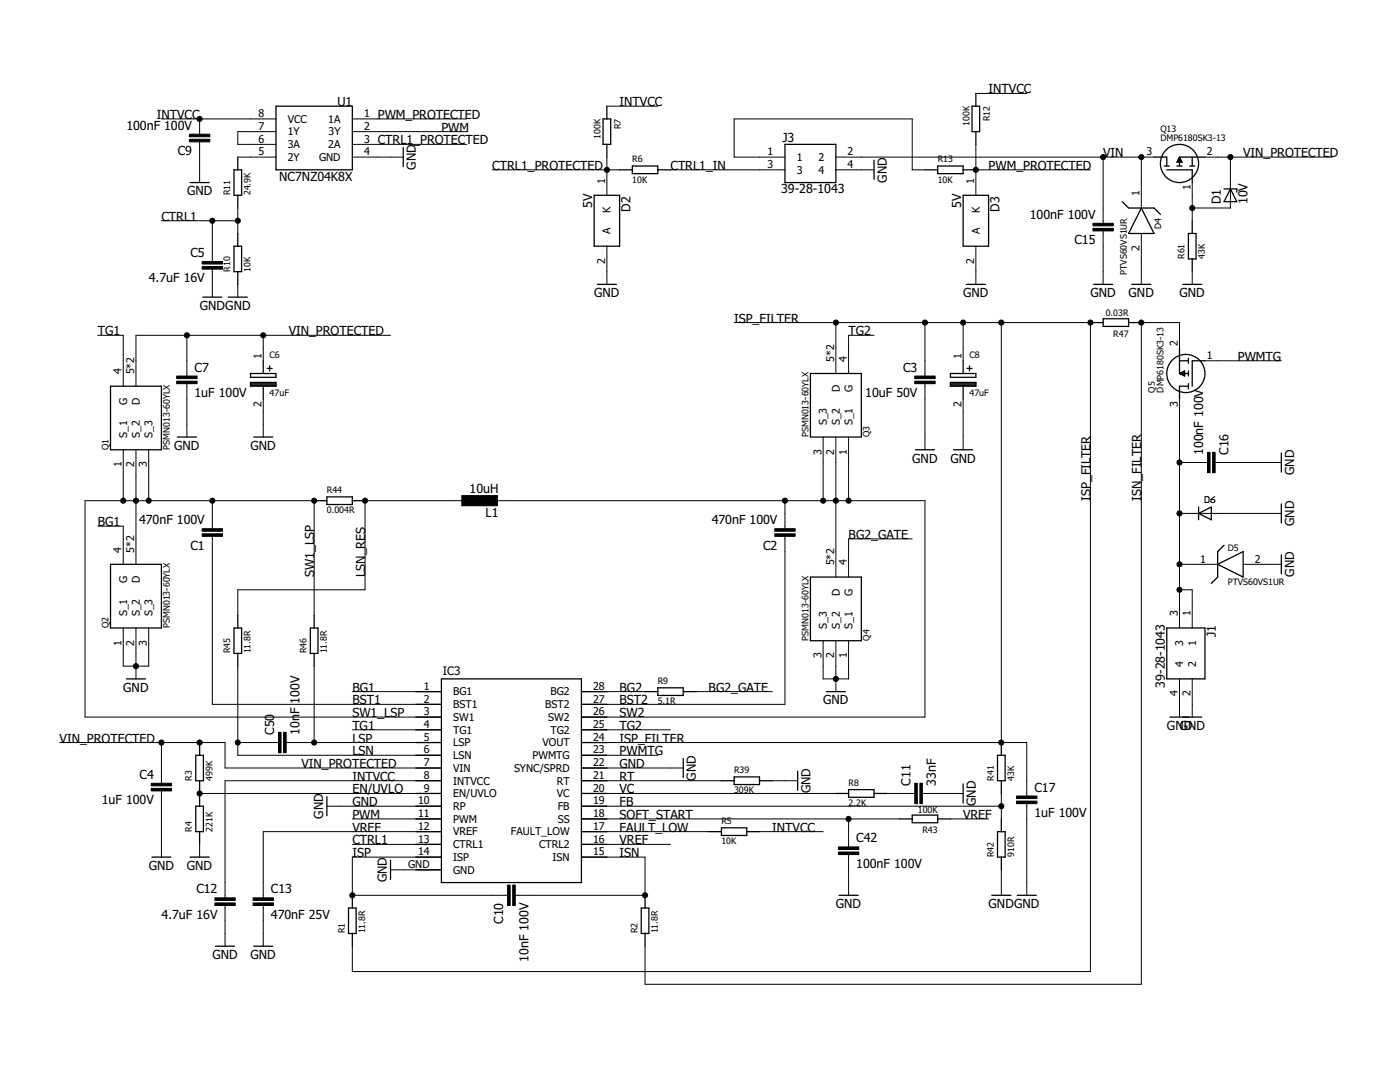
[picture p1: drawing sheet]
<svg xmlns="http://www.w3.org/2000/svg" width="279mm" height="216mm" viewBox="0 0 279 216" stroke-linecap="round" stroke-linejoin="round" font-family="sans-serif">
<g fill="none" stroke="#000" stroke-width=".2">
<path d="M194.8 18.6h10.1M32.2 23.7h22.9M39.8 23.7v3.1M39.8 28.3v8.1M47.5 31.3h7.6M55.1 26.3h-7.6v2.5h7.6M70.3 31.3h10.2M70.3 23.7h22.9M70.3 26.3h22.9M70.3 28.8h22.9M98.3 33.9h25.4M121.1 31.3v7.7"/>
<path d="M121.1 21.2h10.2M133.8 33.9h22.9M156.7 31.3h-10.2v-7.6h35.6v10.2h2.5M166.8 31.3h63.5M166.8 33.9h7.6M194.8 28.8v10.2M194.8 33.9h22.8M220.2 31.3v13.3M227.8 31.3v10.2M237.9 36.4v7.6M240.5 31.3h25.4M245.6 31.3v10.2h-7.7"/>
<path d="M32.2 44h15.3M42.4 44v8.2M42.4 53.7v5.6M47.5 41.5v5.1M47.5 56.7v2.6M121.1 49.1v7.6M194.8 49.1v7.6M220.2 46.1v10.6M227.8 46.6v10.1M237.9 54.2v2.5M19.5 66.9h5.1v10.2M37.3 66.9v8.1"/>
<path d="M37.3 76.6v10.6M52.5 66.9v5.1M52.5 79.6v7.6M77.9 66.9h-50.8v10.2M146.5 64.4h71.1v129.5h-147.3v-5.1M166.8 64.4v10.1M174.4 66.9h-5v7.6M184.6 64.4v10.6M184.6 76.6v13.1M192.2 64.4v7.6M192.2 79.6v10.1M199.8 64.4v83.8"/>
<path d="M235.4 69.4v-5h-7.6v132h-99.1v-7.6M235.4 79.6v45.7M240.5 72h15.2M24.6 89.7v10.2M27.1 89.7v22.9M29.7 89.7v10.2M42.4 99.9v5.6M93.2 99.9h-20.3v17.8h-25.4v5.1M98.3 99.9h86.3v43.2h-68.6M156.7 99.9v5.6M164.3 87.2v12.7M166.8 87.2v27.9"/>
<path d="M169.4 87.2v12.7M235.4 92.3h5.6M240.5 99.1h.6l.2 .2v.8l-.2 .2h-.6zM241.7 99.7h.6l.1 .4-.1 .2h-.4l-.2-.2zM242.4 99.1l-.7 .6M242.5 92.3h13.2M19.5 105h5.1v7.6M42.4 107v33.5h45.7M156.7 107v33.5h-40.7M182.1 107.5h-12.7v7.6M235.4 102.4h20.3M235.4 117.7h2.5v7.6"/>
<path d="M235.4 112.6h7.6M248.1 112.6h7.6M24.6 125.3v7.6h5.1v-7.6M27.1 125.3v10.2M47.5 132.9v17.8h40.6M62.7 122.8v-22.9h-45.7v43.2h71.1M62.7 132.9v15.3M70.3 138h17.8M116 138h12.7M138.9 138h15.2M164.3 127.8v7.7h5.1v-7.7M166.8 127.8v10.2"/>
<path d="M235.4 135.5v7.6M237.9 135.5v7.6M11.9 148.2h33v5h43.2M32.2 148.2v8.1M32.2 157.8v13.2M39.8 158.3h48.3M47.5 148.2h8.1M57.1 148.2h31M70.3 145.6h17.8M88.1 155.8h-43.2v23.4M116 153.2h20.4M116 155.8h28"/>
<path d="M116 158.3h50.8M116 148.2h88.9v10.6M116 145.6h17.8M116 150.7h15.3M154.1 155.8h5.1M177 158.3h5.6M184.1 158.3h8.1M199.8 158.3v5.1M39.8 168.5v2.5M65.2 160.9h22.9M70.3 163.4h17.8M70.3 168.5h17.8"/>
<path d="M77.9 173.6h10.2M88.1 165.9h-35.6v13.3M88.1 171h-17.8v7.6h31M116 160.9h83.8M116 163.4h63.5M116 165.9h25.4M116 168.5h17.8M116 171h12.7v7.6h-25.9M151.6 165.9h12.7M169.4 163.4v5.6M169.4 170.5v8.1M189.7 163.4h7.6"/>
<path d="M199.8 173.6v5M204.9 160.4v18.2M44.9 180.7v8.1M52.5 180.7v8.1"/>
</g>
<g fill="none" stroke="#000" stroke-width=".25">
<path d="M194.8 18.6v2.6M37.9 36.4h3.8M46.7 33.9h1.5v5.1h-1.5zM47.5 31.3v2.6M47.5 39v2.5M55.1 21.2h15.2v12.7h-15.2zM80.5 29.4v3.9M118.6 39h5.1v10.1h-5.1zM120.4 23.7h1.5v5.1h-1.5zM121.1 21.2v2.5M121.1 28.8v2.5M123.7 33.9h2.5"/>
<path d="M126.2 33.1h5.1v1.5h-5.1zM131.3 33.9h2.5M156.7 28.8h10.1v7.6h-10.1zM174.4 32v3.8M184.6 33.9h2.5M187.1 33.1h5.1v1.5h-5.1zM192.2 39h5.1v10.1h-5.1zM192.2 33.9h2.6M194 21.2h1.5v5.1h-1.5zM194.8 26.3v2.5M230.3 31.3h2.6v1.8M232.3 33.1h1.1"/>
<path d="M232.9 33.9h5v2.5M234.9 33.1h1M235 32.2h.8M235.1 32h.6M235.2 31.8h.4M235.3 31.5h.2M235.4 31.3h5.1M235.4 31.3v1.8M235.4 31.3l.5 1.1h-1zM237.4 33.1h1M237.9 31.3v1.8M244.3 37.7h2.5v.6"/>
<path d="M245.6 37.7l1.2 2.5h-2.5zM40.5 59.3h3.8M45.6 59.3h3.8M46.7 49.1h1.5v5.1h-1.5zM47.5 46.6v2.5M47.5 54.2v2.5M119.2 56.7h3.8M192.8 56.7h3.9M218.2 56.7h3.9M224 40.2l1.2 1.3h5.1l1.3 1.3M225.9 56.7h3.8M227.8 41.5l2.5 5.1h-5.1z"/>
<path d="M236 56.7h3.8M237.2 46.6h1.5v5.1h-1.5zM237.9 44v2.6M237.9 51.7v2.5M22.1 77.1h10.1v12.6h-10.1zM50 76.3h5.1v.8h-5.1zM50 74.5h5.1v.8h-5.1zM50 76.9h5.1M50 76.6h5.1M50 76.4h5.1M52.5 72v2.5M52.5 77.1v2.5"/>
<path d="M53.3 73.5h1M53.8 73v1M161.7 74.5h10.2v12.7h-10.2zM189.7 76.3h5.1v.8h-5.1zM189.7 74.5h5.1v.8h-5.1zM189.7 76.9h5.1M189.7 76.6h5.1M189.7 76.4h5.1M192.2 72v2.5M192.2 77.1v2.5M193 73.5h1M193.5 73v1"/>
<path d="M217.6 64.4h2.6M220.2 63.6h5v1.5h-5zM225.2 64.4h2.6M235.4 69.4v5.1M235.4 74.5h1.8M235.4 72h1.8M235.4 74.5l1-.5v1zM235.6 74.4h.8M235.6 74.7h.8M236 74.2h.4M236.1 74.9h.3M237.2 77.1h-1.8v2.5"/>
<path d="M237.2 71.5v1M237.2 74v1M237.2 76.6v1M240.5 72h-2.6v5.1M35.4 87.2h3.8M50.6 87.2h3.8M62.7 99.9h2.5M65.2 99.1h5.1v1.6h-5.1zM70.3 99.9h2.6M182.7 89.7h3.8M190.3 89.7h3.8M255.7 90.4v3.8"/>
<path d="M22.1 112.6h10.1v12.7h-10.1zM161.7 115.1h10.2v12.7h-10.2zM239.2 102.4l2.5-1.2v2.5zM239.2 101.2v2.5M243 112.6l5.1-2.5v5zM244.3 108.8l-1.3 1.3v5l-1.3 1.3M255.7 100.5v3.9M255.7 110.7v3.8M25.2 135.5h3.8M46.7 125.3h1.5v5.1h-1.5zM47.5 122.8v2.5M47.5 130.4v2.5"/>
<path d="M61.9 125.3h1.6v5.1h-1.6zM62.7 122.8v2.5M62.7 130.4v2.5M83 138h5.1M88.1 135.5h27.9v40.6h-27.9zM116 138h5.1M128.7 138h2.6M131.3 137.2h5.1v1.6h-5.1zM136.4 138h2.5M164.9 138h3.8M232.9 125.3h7.6v10.2h-7.6zM39.1 150.7h1.5v5.1h-1.5z"/>
<path d="M39.8 148.2v2.5M39.8 155.8v5.1M65.2 159v3.8M83 155.8h5.1M83 150.7h5.1M83 140.5h5.1M83 143.1h5.1M83 145.6h5.1M83 148.2h5.1M83 153.2h5.1M83 158.3h5.1M116 155.8h5.1"/>
<path d="M116 150.7h5.1M116 140.5h5.1M116 143.1h5.1M116 145.6h5.1M116 148.2h5.1M116 153.2h5.1M116 158.3h5.1M136.4 151.3v3.9M144 155.8h2.5M146.5 155h5.1v1.5h-5.1zM151.6 155.8h2.5M159.2 153.9v3.8"/>
<path d="M166.8 158.3h2.6M169.4 157.6h5v1.5h-5zM174.4 158.3h2.6M192.2 156.4v3.8M199.1 150.7h1.5v5.1h-1.5zM199.8 148.2v2.5M199.8 155.8v2.5M233.5 143.1h6.3M30.3 171h3.8M37.9 171h3.8M39.1 160.9h1.5v5h-1.5zM39.8 165.9v2.6"/>
<path d="M70.3 178.6v2.6M77.9 171.7v3.8M83 165.9h5.1M83 171h5.1M83 160.9h5.1M83 163.4h5.1M83 168.5h5.1M83 173.6h5.1M116 165.9h5.1M116 171h5.1M116 160.9h5.1M116 163.4h5.1"/>
<path d="M116 168.5h5.1M128.7 178.6v2.6M141.4 165.9h2.6M144 165.2h5v1.5h-5zM149 165.9h2.6M167.4 178.6h3.9M179.5 163.4h2.6M182.1 162.6h5v1.6h-5zM187.1 163.4h2.6M197.9 178.6h3.8M199.1 165.9h1.5v5.1h-1.5zM199.8 163.4v2.5"/>
<path d="M199.8 171v2.6M203 178.6h3.8M43 188.8h3.8M50.6 188.8h3.8M69.6 181.2h1.5v5.1h-1.5zM70.3 186.3v2.5M128 181.2h1.5v5.1h-1.5zM128.7 186.3v2.5"/>
<circle cx="235.4" cy="32.6" r="3.8"/>
<circle cx="236.7" cy="74.5" r="3.8"/>
</g>
<g fill="#000" stroke="#000" stroke-width=".2">
<path d="M37.8 26.8h4.1v.5h-4.1zM37.8 27.8h4.1v.5h-4.1zM40.3 53.2h4.1v.5h-4.1zM40.3 52.2h4.1v.5h-4.1zM218.1 44.6h4.1v.5h-4.1zM218.1 45.6h4.1v.5h-4.1zM35.3 76.1h4v.5h-4zM35.3 75h4v.5h-4zM182.6 76.1h4v.5h-4zM182.6 75h4v.5h-4zM92.2 98.9h7.1v2h-7.1zM241 90.3h.5v4h-.5z"/>
<path d="M242 90.3h.5v4h-.5zM40.3 105.5h4.1v.5h-4.1zM40.3 106.5h4.1v.5h-4.1zM154.6 105.5h4.1v.5h-4.1zM154.6 106.5h4.1v.5h-4.1zM30.2 157.3h4v.5h-4zM30.2 156.3h4v.5h-4zM55.6 146.1h.5v4.1h-.5zM56.6 146.1h.5v4.1h-.5zM182.6 156.3h.5v4.1h-.5zM183.6 156.3h.5v4.1h-.5zM202.9 159.9h4v.5h-4z"/>
<path d="M202.9 158.8h4v.5h-4zM42.9 179.2h4v.5h-4zM50.5 179.2h4.1v.5h-4.1zM101.3 176.6h.5v4.1h-.5zM102.3 176.6h.5v4.1h-.5zM167.3 170h4.1v.5h-4.1zM167.3 169h4.1v.5h-4.1zM42.9 180.2h4v.5h-4zM50.5 180.2h4.1v.5h-4.1z"/>
</g>
<g fill="#000" stroke="#000" stroke-width=".2">
<circle cx="39.8" cy="23.7" r=".51"/>
<circle cx="121.1" cy="33.9" r=".51"/>
<circle cx="194.8" cy="33.9" r=".51"/>
<circle cx="220.2" cy="31.3" r=".51"/>
<circle cx="227.8" cy="31.3" r=".51"/>
<circle cx="245.6" cy="31.3" r=".51"/>
<circle cx="42.4" cy="44" r=".51"/>
<circle cx="47.5" cy="44" r=".51"/>
<circle cx="237.9" cy="41.5" r=".51"/>
<circle cx="37.3" cy="66.9" r=".51"/>
<circle cx="52.5" cy="66.9" r=".51"/>
<circle cx="166.8" cy="64.4" r=".51"/>
<circle cx="184.6" cy="64.4" r=".51"/>
<circle cx="192.2" cy="64.4" r=".51"/>
<circle cx="199.8" cy="64.4" r=".51"/>
<circle cx="217.6" cy="64.4" r=".51"/>
<circle cx="227.8" cy="64.4" r=".51"/>
<circle cx="24.6" cy="99.9" r=".51"/>
<circle cx="27.1" cy="99.9" r=".51"/>
<circle cx="29.7" cy="99.9" r=".51"/>
<circle cx="42.4" cy="99.9" r=".51"/>
<circle cx="62.7" cy="99.9" r=".51"/>
<circle cx="72.9" cy="99.9" r=".51"/>
<circle cx="156.7" cy="99.9" r=".51"/>
<circle cx="164.3" cy="99.9" r=".51"/>
<circle cx="166.8" cy="99.9" r=".51"/>
<circle cx="169.4" cy="99.9" r=".51"/>
<circle cx="235.4" cy="92.3" r=".51"/>
<circle cx="235.4" cy="117.7" r=".51"/>
<circle cx="235.4" cy="102.4" r=".51"/>
<circle cx="235.4" cy="112.6" r=".51"/>
<circle cx="27.1" cy="132.9" r=".51"/>
<circle cx="166.8" cy="135.5" r=".51"/>
<circle cx="32.2" cy="148.2" r=".51"/>
<circle cx="39.8" cy="148.2" r=".51"/>
<circle cx="39.8" cy="158.3" r=".51"/>
<circle cx="47.5" cy="148.2" r=".51"/>
<circle cx="62.7" cy="148.2" r=".51"/>
<circle cx="199.8" cy="148.2" r=".51"/>
<circle cx="70.3" cy="178.6" r=".51"/>
<circle cx="128.7" cy="178.6" r=".51"/>
<circle cx="169.4" cy="163.4" r=".51"/>
<circle cx="199.8" cy="160.9" r=".51"/>
</g>
<g font-size="2.5">
<text x="31.3" y="23.7">INTVCC</text>
<text x="67.3" y="21.1">U1</text>
<text x="75.4" y="23.7">PWM_PROTECTED</text>
<text x="123.6" y="21.2">INTVCC</text>
<text x="197.3" y="18.6">INTVCC</text>
<text x="25.2" y="25.9">100nF 100V</text>
<text x="75.4" y="28.8">CTRL1_PROTECTED</text>
<text x="88.1" y="26.3">PWM</text>
<text x="156.2" y="28.4">J3</text>
<text x="35.5" y="31">C9</text>
<text x="83" y="33.8" transform="rotate(-90 83 33.8)">GND</text>
<text x="98.3" y="33.9">CTRL1_PROTECTED</text>
<text x="133.8" y="33.9">CTRL1_IN</text>
<text x="197.3" y="33.9">PWM_PROTECTED</text>
<text x="220.2" y="31.3">VIN</text>
<text x="248.1" y="31.3">VIN_PROTECTED</text>
<text x="37.3" y="39">GND</text>
<text x="55.7" y="36">NC7NZ04K8X</text>
<text x="118.2" y="41.5" transform="rotate(-90 118.2 41.5)">5V</text>
<text x="155.9" y="38.6">39-28-1043</text>
<text x="177" y="36.4" transform="rotate(-90 177 36.4)">GND</text>
<text x="191.8" y="41.5" transform="rotate(-90 191.8 41.5)">5V</text>
<text x="243.6" y="40.7" transform="rotate(-90 243.6 40.7)">D1</text>
<text x="249" y="40.7" transform="rotate(-90 249 40.7)">10V</text>
<text x="32.2" y="44">CTRL1</text>
<text x="125.8" y="42.3" transform="rotate(-90 125.8 42.3)">D2</text>
<text x="199.5" y="42.3" transform="rotate(-90 199.5 42.3)">D3</text>
<text x="205.5" y="43.7">100nF 100V</text>
<text x="38" y="51.3">C5</text>
<text x="214.4" y="48.7">C15</text>
<text x="29.7" y="56.4">4.7uF 16V</text>
<text x="118.6" y="59.3">GND</text>
<text x="192.2" y="59.3">GND</text>
<text x="217.6" y="59.3">GND</text>
<text x="225.2" y="59.3">GND</text>
<text x="235.4" y="59.3">GND</text>
<text x="39.9" y="61.8">GNDGND</text>
<text x="146.5" y="64.4">ISP_FILTER</text>
<text x="19.5" y="66.9">TG1</text>
<text x="57.6" y="66.9">VIN_PROTECTED</text>
<text x="169.4" y="66.9">TG2</text>
<text x="247" y="72">PWMTG</text>
<text x="38.8" y="74.1">C7</text>
<text x="180.2" y="74.1">C3</text>
<text x="38.8" y="79.2">1uF 100V</text>
<text x="172.7" y="79.2">10uF 50V</text>
<text x="34.8" y="89.8">GND</text>
<text x="50" y="89.8">GND</text>
<text x="182.1" y="92.3">GND</text>
<text x="189.7" y="92.3">GND</text>
<text x="240.1" y="90.8" transform="rotate(-90 240.1 90.8)">100nF 100V</text>
<text x="245.2" y="90.8" transform="rotate(-90 245.2 90.8)">C16</text>
<text x="258.2" y="94.8" transform="rotate(-90 258.2 94.8)">GND</text>
<text x="93.7" y="98.4">10uH</text>
<text x="217.6" y="99.9" transform="rotate(-90 217.6 99.9)">ISP_FILTER</text>
<text x="227.8" y="99.9" transform="rotate(-90 227.8 99.9)">ISN_FILTER</text>
<text x="19.5" y="105">BG1</text>
<text x="27.8" y="104.6">470nF 100V</text>
<text x="96.9" y="103.2">L1</text>
<text x="142" y="104.6">470nF 100V</text>
<text x="169.4" y="107.5">BG2_GATE</text>
<text x="258.2" y="105" transform="rotate(-90 258.2 105)">GND</text>
<text x="38" y="109.7">C1</text>
<text x="152.3" y="109.7">C2</text>
<text x="62.7" y="115.2" transform="rotate(-90 62.7 115.2)">SW1_LSP</text>
<text x="72.9" y="115.2" transform="rotate(-90 72.9 115.2)">LSN_RES</text>
<text x="258.2" y="115.1" transform="rotate(-90 258.2 115.1)">GND</text>
<text x="242.6" y="127.2" transform="rotate(-90 242.6 127.2)">J1</text>
<text x="232.5" y="137.2" transform="rotate(-90 232.5 137.2)">39-28-1043</text>
<text x="24.6" y="138">GND</text>
<text x="59.8" y="142.5" transform="rotate(-90 59.8 142.5)">F</text>
<text x="59.8" y="140.4" transform="rotate(-90 59.8 140.4)">100V</text>
<text x="70.3" y="138">BG1</text>
<text x="70.3" y="143.1">SW1_LSP</text>
<text x="70.3" y="140.5">BST1</text>
<text x="123.6" y="140.5">BST2</text>
<text x="123.6" y="143.1">SW2</text>
<text x="123.6" y="138">BG2</text>
<text x="141.4" y="138">BG2_GATE</text>
<text x="164.3" y="140.5">GND</text>
<text x="11.9" y="148.2">VIN_PROTECTED</text>
<text x="54.7" y="146.6" transform="rotate(-90 54.7 146.6)">C50</text>
<text x="59.8" y="146.6" transform="rotate(-90 59.8 146.6)">10n</text>
<text x="70.3" y="145.6">TG1</text>
<text x="70.3" y="148.2">LSP</text>
<text x="123.6" y="148.2">ISP_FILTER</text>
<text x="123.6" y="145.6">TG2</text>
<text x="232.9" y="145.6">GNGDND</text>
<text x="27.8" y="155.4">C4</text>
<text x="60.2" y="153.2">VIN_PROTECTED</text>
<text x="70.3" y="150.7">LSN</text>
<text x="70.3" y="155.8">INTVCC</text>
<text x="123.6" y="153.2">GND</text>
<text x="123.6" y="155.8">RT</text>
<text x="123.6" y="150.7">PWMTG</text>
<text x="138.9" y="155.8" transform="rotate(-90 138.9 155.8)">GND</text>
<text x="20.3" y="160.5">1uF 100V</text>
<text x="70.3" y="158.3">EN/UVLO</text>
<text x="70.3" y="160.9">GND</text>
<text x="123.6" y="158.3">VC</text>
<text x="123.6" y="160.9">FB</text>
<text x="161.7" y="158.3" transform="rotate(-90 161.7 158.3)">GND</text>
<text x="181.7" y="156.8" transform="rotate(-90 181.7 156.8)">C11</text>
<text x="186.8" y="156.8" transform="rotate(-90 186.8 156.8)">33nF</text>
<text x="194.8" y="160.9" transform="rotate(-90 194.8 160.9)">GND</text>
<text x="206.4" y="157.9">C17</text>
<text x="64.5" y="163.4" transform="rotate(-90 64.5 163.4)">GND</text>
<text x="70.3" y="165.9">VREF</text>
<text x="70.3" y="163.4">PWM</text>
<text x="123.6" y="163.4">SOFT_START</text>
<text x="123.6" y="165.9">FAULT_LOW</text>
<text x="154.1" y="165.9">INTVCC</text>
<text x="192.2" y="163.4">VREF</text>
<text x="206.4" y="163">1uF 100V</text>
<text x="29.7" y="173.6">GND</text>
<text x="37.3" y="173.6">GND</text>
<text x="70.3" y="168.5">CTRL1</text>
<text x="70.3" y="171">ISP</text>
<text x="123.6" y="168.5">VREF</text>
<text x="123.6" y="171">ISN</text>
<text x="170.9" y="173.2">100nF 100V</text>
<text x="170.9" y="168.1">C42</text>
<text x="39.2" y="178.3">C12</text>
<text x="54.1" y="178.3">C13</text>
<text x="77.2" y="176.1" transform="rotate(-90 77.2 176.1)">GND</text>
<text x="32.2" y="183.3">4.7uF 16V</text>
<text x="54.1" y="183.3">470nF 25V</text>
<text x="100.4" y="184.4" transform="rotate(-90 100.4 184.4)">C10</text>
<text x="166.8" y="181.2">GND</text>
<text x="197.3" y="181.2">GNDGND</text>
<text x="42.4" y="191.3">GND</text>
<text x="50" y="191.3">GND</text>
<text x="105.5" y="191.9" transform="rotate(-90 105.5 191.9)">10nF 100V</text>
</g>
<text font-size="2.3" x="88.3" y="134.7">IC3</text>
<g font-size="2.1">
<text x="51.6" y="23.4">8</text>
<text x="72.7" y="23.4">1</text>
<text x="51.6" y="25.9">7</text>
<text x="51.6" y="28.5">6</text>
<text x="57.4" y="24.5">VCC</text>
<text x="57.4" y="27">1Y</text>
<text x="57.4" y="29.6">3A</text>
<text x="65.5" y="24.5">1A</text>
<text x="65.5" y="29.6">2A</text>
<text x="65.6" y="27">3Y</text>
<text x="72.7" y="25.9">2</text>
<text x="72.7" y="28.5">3</text>
<text x="51.6" y="31">5</text>
<text x="57.4" y="32.1">2Y</text>
<text x="63.7" y="32.1">GND</text>
<text x="72.7" y="31">4</text>
<text x="153.2" y="31">1</text>
<text x="153.2" y="33.5">3</text>
<text x="159" y="32.1">1</text>
<text x="159" y="34.6">3</text>
<text x="163.3" y="32.1">2</text>
<text x="163.3" y="34.6">4</text>
<text x="169.2" y="31">2</text>
<text x="169.2" y="33.5">4</text>
<text x="228.8" y="31">3</text>
<text x="240.8" y="31">2</text>
<text x="120.8" y="36.6" transform="rotate(-90 120.8 36.6)">1</text>
<text x="194.4" y="36.6" transform="rotate(-90 194.4 36.6)">1</text>
<text x="227.4" y="39.2" transform="rotate(-90 227.4 39.2)">1</text>
<text x="237.6" y="37.9" transform="rotate(-90 237.6 37.9)">1</text>
<text x="121.9" y="46.8" transform="rotate(-90 121.9 46.8)">A</text>
<text x="121.9" y="42.5" transform="rotate(-90 121.9 42.5)">K</text>
<text x="195.5" y="46.8" transform="rotate(-90 195.5 46.8)">A</text>
<text x="195.5" y="42.5" transform="rotate(-90 195.5 42.5)">K</text>
<text x="120.8" y="52.6" transform="rotate(-90 120.8 52.6)">2</text>
<text x="194.4" y="52.6" transform="rotate(-90 194.4 52.6)">2</text>
<text x="227.4" y="50.1" transform="rotate(-90 227.4 50.1)">2</text>
<text x="52.2" y="71.6" transform="rotate(-90 52.2 71.6)">1</text>
<text x="191.9" y="71.6" transform="rotate(-90 191.9 71.6)">1</text>
<text x="235" y="69.1" transform="rotate(-90 235 69.1)">2</text>
<text x="240.8" y="71.6">1</text>
<text x="24.2" y="74.7" transform="rotate(-90 24.2 74.7)">4</text>
<text x="26.8" y="74.7" transform="rotate(-90 26.8 74.7)">5*2</text>
<text x="166.5" y="72.2" transform="rotate(-90 166.5 72.2)">5*2</text>
<text x="169" y="72.2" transform="rotate(-90 169 72.2)">4</text>
<text x="25.4" y="80.8" transform="rotate(-90 25.4 80.8)">G</text>
<text x="27.9" y="80.9" transform="rotate(-90 27.9 80.9)">D</text>
<text x="52.2" y="81.1" transform="rotate(-90 52.2 81.1)">2</text>
<text x="167.6" y="78.3" transform="rotate(-90 167.6 78.3)">D</text>
<text x="170.1" y="78.3" transform="rotate(-90 170.1 78.3)">G</text>
<text x="191.9" y="81.1" transform="rotate(-90 191.9 81.1)">2</text>
<text x="235" y="81.1" transform="rotate(-90 235 81.1)">3</text>
<text x="25.4" y="87.4" transform="rotate(-90 25.4 87.4)">S_1</text>
<text x="27.9" y="87.4" transform="rotate(-90 27.9 87.4)">S_2</text>
<text x="30.4" y="87.4" transform="rotate(-90 30.4 87.4)">S_3</text>
<text x="165" y="84.9" transform="rotate(-90 165 84.9)">S_3</text>
<text x="167.6" y="84.9" transform="rotate(-90 167.6 84.9)">S_2</text>
<text x="170.1" y="84.9" transform="rotate(-90 170.1 84.9)">S_1</text>
<text x="24.2" y="93.3" transform="rotate(-90 24.2 93.3)">1</text>
<text x="26.8" y="93.3" transform="rotate(-90 26.8 93.3)">2</text>
<text x="29.3" y="93.3" transform="rotate(-90 29.3 93.3)">3</text>
<text x="163.9" y="90.7" transform="rotate(-90 163.9 90.7)">3</text>
<text x="166.5" y="90.7" transform="rotate(-90 166.5 90.7)">2</text>
<text x="169" y="90.7" transform="rotate(-90 169 90.7)">1</text>
<text x="24.2" y="110.3" transform="rotate(-90 24.2 110.3)">4</text>
<text x="26.8" y="110.3" transform="rotate(-90 26.8 110.3)">5*2</text>
<text x="166.5" y="112.8" transform="rotate(-90 166.5 112.8)">5*2</text>
<text x="169" y="112.8" transform="rotate(-90 169 112.8)">4</text>
<text x="239.5" y="112.3">1</text>
<text x="250.4" y="112.3">2</text>
<text x="25.4" y="116.4" transform="rotate(-90 25.4 116.4)">G</text>
<text x="27.9" y="116.4" transform="rotate(-90 27.9 116.4)">D</text>
<text x="167.6" y="118.9" transform="rotate(-90 167.6 118.9)">D</text>
<text x="170.1" y="118.9" transform="rotate(-90 170.1 118.9)">G</text>
<text x="25.4" y="123" transform="rotate(-90 25.4 123)">S_1</text>
<text x="27.9" y="123" transform="rotate(-90 27.9 123)">S_2</text>
<text x="30.4" y="123" transform="rotate(-90 30.4 123)">S_3</text>
<text x="165" y="125.5" transform="rotate(-90 165 125.5)">S_3</text>
<text x="167.6" y="125.5" transform="rotate(-90 167.6 125.5)">S_2</text>
<text x="170.1" y="125.5" transform="rotate(-90 170.1 125.5)">S_1</text>
<text x="235" y="123" transform="rotate(-90 235 123)">3</text>
<text x="237.6" y="123" transform="rotate(-90 237.6 123)">1</text>
<text x="24.2" y="128.8" transform="rotate(-90 24.2 128.8)">1</text>
<text x="26.8" y="128.8" transform="rotate(-90 26.8 128.8)">2</text>
<text x="29.3" y="128.8" transform="rotate(-90 29.3 128.8)">3</text>
<text x="163.9" y="131.3" transform="rotate(-90 163.9 131.3)">3</text>
<text x="166.5" y="131.3" transform="rotate(-90 166.5 131.3)">2</text>
<text x="169" y="131.3" transform="rotate(-90 169 131.3)">1</text>
<text x="236.2" y="128.8" transform="rotate(-90 236.2 128.8)">3</text>
<text x="238.7" y="128.8" transform="rotate(-90 238.7 128.8)">1</text>
<text x="84.6" y="137.7">1</text>
<text x="118.4" y="137.7">28</text>
<text x="236.2" y="133.1" transform="rotate(-90 236.2 133.1)">4</text>
<text x="238.7" y="133.1" transform="rotate(-90 238.7 133.1)">2</text>
<text x="84.6" y="140.2">2</text>
<text x="84.6" y="142.7">3</text>
<text x="90.4" y="138.8">BG1</text>
<text x="90.4" y="141.3">BST1</text>
<text x="90.4" y="143.8">SW1</text>
<text x="108.8" y="141.3">BST2</text>
<text x="109.4" y="143.8">SW2</text>
<text x="109.8" y="138.8">BG2</text>
<text x="118.4" y="140.2">27</text>
<text x="118.4" y="142.7">26</text>
<text x="235" y="139" transform="rotate(-90 235 139)">4</text>
<text x="237.6" y="139" transform="rotate(-90 237.6 139)">2</text>
<text x="84.6" y="145.3">4</text>
<text x="84.6" y="147.8">5</text>
<text x="90.4" y="146.4">TG1</text>
<text x="90.4" y="148.9">LSP</text>
<text x="108.3" y="148.9">VOUT</text>
<text x="109.9" y="146.4">TG2</text>
<text x="118.4" y="145.3">25</text>
<text x="118.4" y="147.8">24</text>
<text x="84.6" y="150.3">6</text>
<text x="84.6" y="152.9">7</text>
<text x="84.6" y="155.4">8</text>
<text x="90.4" y="151.5">LSN</text>
<text x="90.4" y="154">VIN</text>
<text x="102.6" y="154">SYNC/SPRD</text>
<text x="106.3" y="151.5">PWMTG</text>
<text x="118.4" y="150.3">23</text>
<text x="118.4" y="152.9">22</text>
<text x="118.4" y="155.4">21</text>
<text x="83.4" y="160.5">10</text>
<text x="84.6" y="158">9</text>
<text x="90.4" y="156.5">INTVCC</text>
<text x="90.4" y="159.1">EN/UVLO</text>
<text x="90.4" y="161.6">RP</text>
<text x="111.1" y="156.5">RT</text>
<text x="111.1" y="159.1">VC</text>
<text x="111.3" y="161.6">FB</text>
<text x="118.4" y="158">20</text>
<text x="118.4" y="160.5">19</text>
<text x="83.4" y="163">11</text>
<text x="83.4" y="165.6">12</text>
<text x="90.4" y="164.2">PWM</text>
<text x="90.4" y="166.7">VREF</text>
<text x="101.9" y="166.7">FAULT_LOW</text>
<text x="111.3" y="164.2">SS</text>
<text x="118.4" y="163">18</text>
<text x="118.4" y="165.6">17</text>
<text x="81.5" y="173.2">GND</text>
<text x="83.4" y="168.1">13</text>
<text x="83.4" y="170.7">14</text>
<text x="90.4" y="169.2">CTRL1</text>
<text x="90.4" y="171.8">ISP</text>
<text x="107.6" y="169.2">CTRL2</text>
<text x="110.3" y="171.8">ISN</text>
<text x="118.4" y="168.1">16</text>
<text x="118.4" y="170.7">15</text>
<text x="90.4" y="174.3">GND</text>
</g>
<g font-size="1.8">
<text x="119.8" y="27.7" transform="rotate(-90 119.8 27.7)">100K</text>
<text x="123.9" y="25.8" transform="rotate(-90 123.9 25.8)">R7</text>
<text x="193.5" y="25.1" transform="rotate(-90 193.5 25.1)">100K</text>
<text x="197.6" y="24.2" transform="rotate(-90 197.6 24.2)">R12</text>
<text x="231.6" y="28.2">DMP6180SK3-13</text>
<text x="231.6" y="26.4">Q13</text>
<text x="126.2" y="32.4">R6</text>
<text x="187.1" y="32.4">R13</text>
<text x="45.9" y="39" transform="rotate(-90 45.9 39)">R11</text>
<text x="50" y="39" transform="rotate(-90 50 39)">24.9K</text>
<text x="126.2" y="36.4">10K</text>
<text x="187.1" y="36.4">10K</text>
<text x="231.7" y="45.7" transform="rotate(-90 231.7 45.7)">D4</text>
<text x="236.4" y="51.7" transform="rotate(-90 236.4 51.7)">R61</text>
<text x="240.5" y="51.7" transform="rotate(-90 240.5 51.7)">43K</text>
<text x="45.9" y="54.2" transform="rotate(-90 45.9 54.2)">R10</text>
<text x="50" y="54.2" transform="rotate(-90 50 54.2)">10K</text>
<text x="224.9" y="54.8" transform="rotate(-90 224.9 54.8)">PTVS60VS1UR</text>
<text x="220.7" y="63.1">0.03R</text>
<text x="53.8" y="71.3">C6</text>
<text x="193.5" y="71.3">C8</text>
<text x="222.2" y="67.2">R47</text>
<text x="53.8" y="79">47uF</text>
<text x="193.5" y="79">47uF</text>
<text x="230.4" y="78.3" transform="rotate(-90 230.4 78.3)">Q5</text>
<text x="232.2" y="78.3" transform="rotate(-90 232.2 78.3)">DMP6180SK3-13</text>
<text x="21.7" y="89.8" transform="rotate(-90 21.7 89.8)">Q1</text>
<text x="33.9" y="89.8" transform="rotate(-90 33.9 89.8)">PSMN013-60YLX</text>
<text x="161.4" y="87.2" transform="rotate(-90 161.4 87.2)">PSMN013-60YLX</text>
<text x="173.6" y="87.2" transform="rotate(-90 173.6 87.2)">Q3</text>
<text x="65.2" y="98.4">R44</text>
<text x="65.2" y="102.5">0.004R</text>
<text x="245" y="109.9">D5</text>
<text x="245" y="116.8">PTVS60VS1UR</text>
<text x="21.7" y="125.3" transform="rotate(-90 21.7 125.3)">Q2</text>
<text x="33.9" y="125.3" transform="rotate(-90 33.9 125.3)">PSMN013-60YLX</text>
<text x="45.9" y="130.4" transform="rotate(-90 45.9 130.4)">R45</text>
<text x="50" y="130.4" transform="rotate(-90 50 130.4)">11.8R</text>
<text x="61.2" y="130.4" transform="rotate(-90 61.2 130.4)">R46</text>
<text x="65.2" y="130.4" transform="rotate(-90 65.2 130.4)">11.8R</text>
<text x="161.4" y="127.8" transform="rotate(-90 161.4 127.8)">PSMN013-60YLX</text>
<text x="173.6" y="127.8" transform="rotate(-90 173.6 127.8)">Q4</text>
<text x="131.3" y="136.5">R9</text>
<text x="131.3" y="140.5">5.1R</text>
<text x="38.3" y="155.8" transform="rotate(-90 38.3 155.8)">R3</text>
<text x="42.4" y="155.8" transform="rotate(-90 42.4 155.8)">499K</text>
<text x="146.5" y="154.3">R39</text>
<text x="198.3" y="155.8" transform="rotate(-90 198.3 155.8)">R41</text>
<text x="202.4" y="155.8" transform="rotate(-90 202.4 155.8)">43K</text>
<text x="146.5" y="158.3">309K</text>
<text x="169.4" y="160.9">2.2K</text>
<text x="169.4" y="156.8">R8</text>
<text x="38.3" y="165.9" transform="rotate(-90 38.3 165.9)">R4</text>
<text x="42.4" y="165.9" transform="rotate(-90 42.4 165.9)">221K</text>
<text x="144" y="164.4">R5</text>
<text x="183.2" y="162.1">100K</text>
<text x="184.1" y="166.2">R43</text>
<text x="144" y="168.5">10K</text>
<text x="198.3" y="171" transform="rotate(-90 198.3 171)">R42</text>
<text x="202.4" y="171" transform="rotate(-90 202.4 171)">910R</text>
<text x="68.8" y="186.3" transform="rotate(-90 68.8 186.3)">R1</text>
<text x="72.9" y="186.3" transform="rotate(-90 72.9 186.3)">11.8R</text>
<text x="127.2" y="186.3" transform="rotate(-90 127.2 186.3)">R2</text>
<text x="131.3" y="186.3" transform="rotate(-90 131.3 186.3)">11.8R</text>
</g>
</svg>
